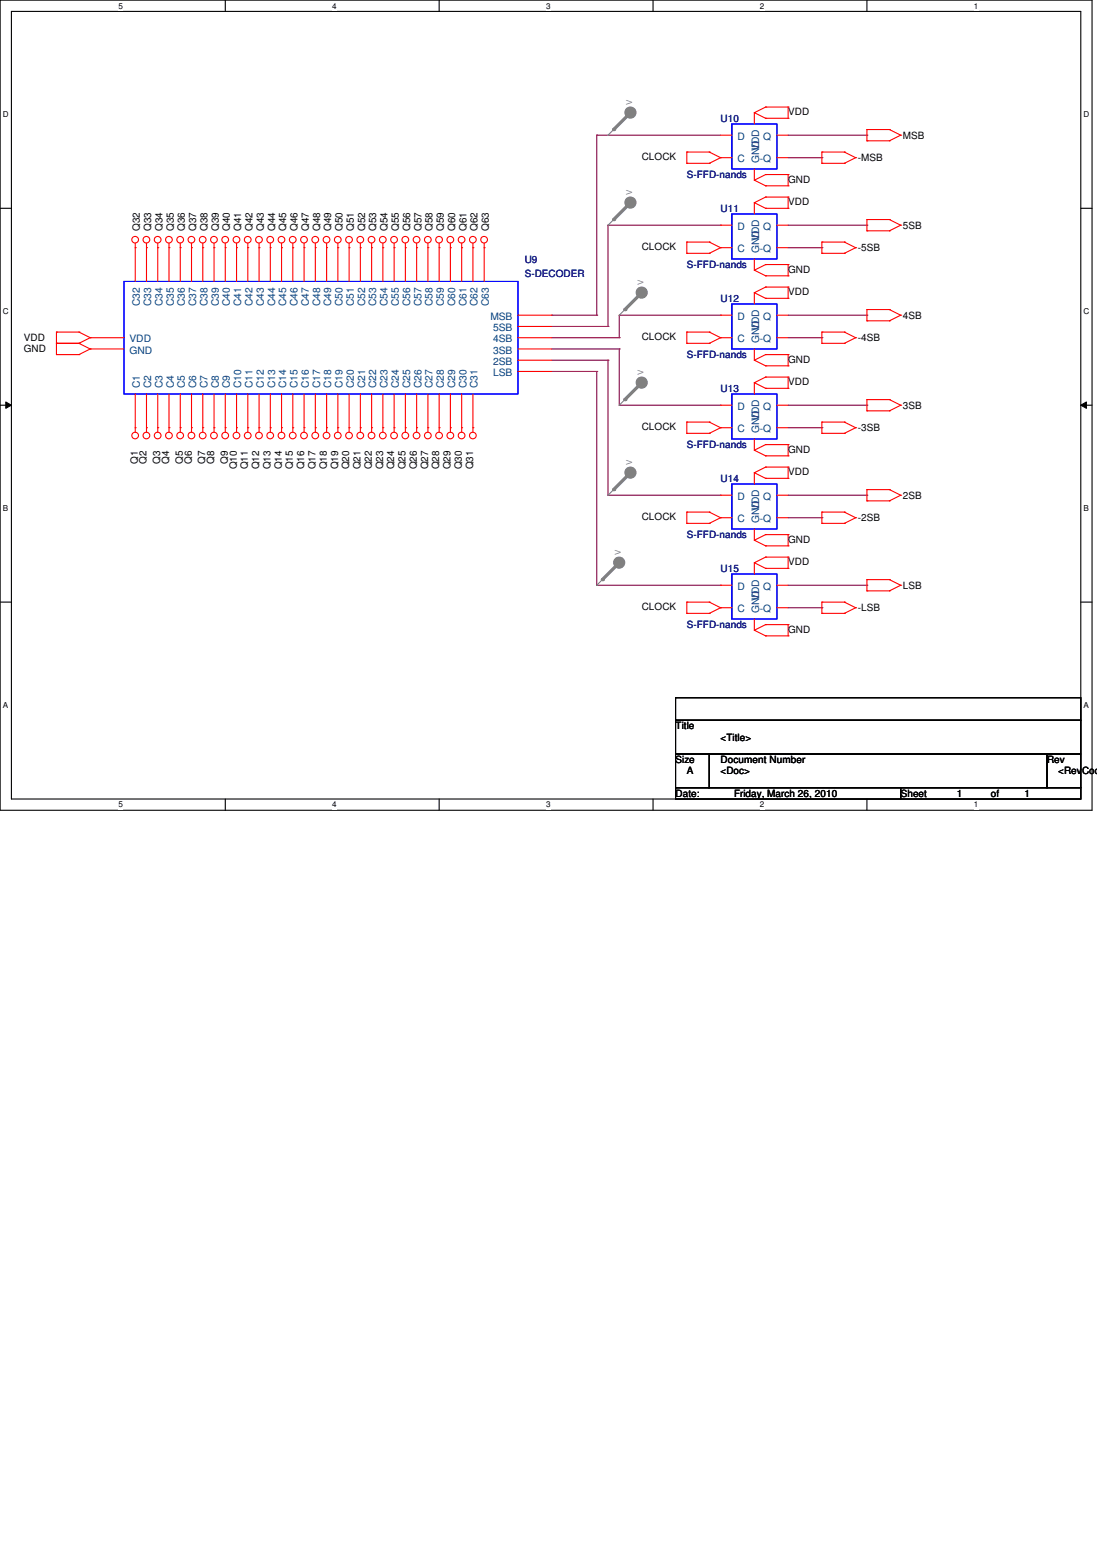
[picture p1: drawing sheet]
<svg xmlns="http://www.w3.org/2000/svg" width="297mm" height="420mm" viewBox="0 0 297 420" stroke-linecap="round" stroke-linejoin="round" font-family="sans-serif">
<path d="M0 0h295.7v219.5h-295.7zM3.1 3.1h289.6v213.4h-289.6z" fill="none" stroke="#000" stroke-width=".3"/>
<g fill="#fff">
<path d="M32 .3h1.2v2.5h-1.2z"/>
<path d="M32 216.7h1.2v2.5h-1.2z"/>
</g>
<path d="M61 0v3.1M61 216.5v3" fill="none" stroke="#000" stroke-width=".3"/>
<g fill="#fff">
<path d="M90 .3h1.1v2.5h-1.1z"/>
<path d="M90 216.7h1.1v2.5h-1.1z"/>
</g>
<path d="M118.9 0v3.1M118.9 216.5v3" fill="none" stroke="#000" stroke-width=".3"/>
<g fill="#fff">
<path d="M147.9 .3h1.2v2.5h-1.2z"/>
<path d="M147.9 216.7h1.2v2.5h-1.2z"/>
</g>
<path d="M176.8 0v3.1M176.8 216.5v3" fill="none" stroke="#000" stroke-width=".3"/>
<g fill="#fff">
<path d="M205.8 .3h1.2v2.5h-1.2z"/>
<path d="M205.8 216.7h1.2v2.5h-1.2z"/>
</g>
<path d="M234.7 0v3.1M234.7 216.5v3" fill="none" stroke="#000" stroke-width=".3"/>
<g fill="#fff">
<path d="M263.7 .3h1.2v2.5h-1.2z"/>
<path d="M263.7 216.7h1.2v2.5h-1.2z"/>
<path d="M.8 29.8h1.6v2.4h-1.6z"/>
<path d="M293.4 29.8h1.6v2.4h-1.6z"/>
<path d="M.8 83.1h1.6v2.5h-1.6z"/>
<path d="M293.4 83.1h1.6v2.5h-1.6z"/>
</g>
<path d="M0 56.4h3.1M292.7 56.4h3" fill="none" stroke="#000" stroke-width=".3"/>
<g fill="#fff">
<path d="M.8 136.4h1.4v2.5h-1.4z"/>
<path d="M293.4 136.4h1.5v2.5h-1.5z"/>
</g>
<path d="M0 109.8h3.1M292.7 109.8h3" fill="none" stroke="#000" stroke-width=".3"/>
<path d="M1.6 108.9l1.5 .9-1.5 .8zM292.7 109.8l1.5-.9v1.7z" fill="#000"/>
<path d="M1.6 108.9l1.5 .9-1.5 .8zM292.7 109.8l1.5-.9v1.7z" fill="none" stroke="#000" stroke-width=".27"/>
<g fill="#fff">
<path d="M.8 189.8h1.5v2.4h-1.5z"/>
<path d="M293.4 189.8h1.5v2.4h-1.5z"/>
</g>
<path d="M0 163.1h3.1M292.7 163.1h3M182.9 189h109.8v6.1h-109.8zM182.9 195.1h109.8v9.2h-109.8zM182.9 204.3h9.2v9.1h-9.2zM182.9 213.4h61v3.1h-61zM192.1 204.3h91.4v9.1h-91.4zM243.9 213.4h48.8v3.1h-48.8zM283.5 204.3h9.2v9.1h-9.2z" fill="none" stroke="#000" stroke-width=".3"/>
<g fill="none" stroke="#800040" stroke-width=".3">
<path d="M161.6 36.6h.1M161.6 36.6h33.5M161.6 36.6v48.8M213.4 36.6h21.3M234.7 36.6h.1M213.4 42.7h9.1M222.5 42.7h.1M164.6 61h.1M164.6 61h30.5M164.6 61v27.4M195.1 61h.1M213.4 61h21.3"/>
<path d="M213.4 67.1h9.1M222.5 67.1h.1M234.7 61h.1M149.4 85.4h.1M149.4 85.4h12.2M149.4 91.5h18.3M149.4 88.4h15.2M149.4 97.6h15.2M149.4 94.5h18.3M161.6 85.4h.1M164.6 88.4h.1M164.6 97.6h.1"/>
<path d="M164.6 97.6v36.6M167.7 91.5h.1M167.7 85.4h.1M167.7 94.5h.1M167.7 85.4h27.4M167.7 85.4v6.1M167.7 94.5v15.3M195.1 85.4h.1M213.4 85.4h21.3M213.4 91.5h9.1M222.5 91.5h.1M234.7 85.4h.1"/>
<path d="M149.4 100.6h12.2M161.6 100.6h.1M161.6 100.6v57.9M167.7 109.8h.1M167.7 109.8h27.4M195.1 109.8h.1M213.4 109.8h21.3M213.4 115.9h9.1M222.5 115.9h.1M234.7 109.8h.1M164.6 134.2h.1M164.6 134.2h30.5"/>
<path d="M195.1 134.2h.1M213.4 134.2h21.3M234.7 134.2h.1M161.6 158.5h.1M161.6 158.5h33.5M195.1 158.5h.1M213.4 158.5h21.3M213.4 140.3h9.1M222.5 140.3h.1M234.7 158.5h.1M213.4 164.6h9.1M222.5 164.6h.1"/>
</g>
<g fill="none" stroke="#f00" stroke-width=".3">
<path d="M204.3 30.5h.1M204.3 30.5l3 1.5M207.3 32h.1M207.3 29h.1M207.3 32h6.1M207.3 29l-3 1.5M207.3 29h6.1M213.4 29h.1M213.4 32h.1M213.4 29v3M234.7 38.1h.1M234.7 35.1h.1"/>
<path d="M234.7 35.1h6.1M234.7 38.1h6.1M234.7 35.1v3M240.8 35.1h.1M240.8 38.1h.1M240.8 35.1l3.1 1.5M243.9 36.6h.1M243.9 36.6l-3.1 1.5M186 44.2h.1M186 41.2h.1M186 41.2h6.1M186 44.2h6.1"/>
<path d="M186 41.2v3M192.1 41.2h.1M192.1 44.2h.1M192.1 41.2l3 1.5M195.1 42.7h.1M195.1 42.7l-3 1.5M204.3 48.8h.1M204.3 54.9h.1M204.3 48.8l3 1.5M204.3 54.9l3 1.5M207.3 50.3h.1M207.3 47.3h.1"/>
<path d="M207.3 56.4h.1M207.3 53.4h.1M207.3 50.3h6.1M207.3 47.3l-3 1.5M207.3 47.3h6.1M207.3 56.4h6.1M207.3 53.4l-3 1.5M207.3 53.4h6.1M213.4 47.3h.1M213.4 50.3h.1M213.4 53.4h.1M213.4 56.4h.1"/>
<path d="M213.4 47.3v3M213.4 53.4v3M222.5 44.2h.1M222.5 41.2h.1M222.5 41.2v3M222.5 41.2h6.1M222.5 44.2h6.1M228.6 41.2h.1M228.6 44.2h.1M228.6 41.2l3.1 1.5M231.7 42.7h.1M231.7 42.7l-3.1 1.5"/>
<path d="M234.7 59.5h.1M234.7 59.5v3M234.7 59.5h6.1M240.8 59.5h.1M240.8 59.5l3.1 1.5M36.6 67.1h.1M36.6 65.9v1.2M39.7 67.1h.1M39.7 65.9v1.2M42.7 67.1h.1M42.7 65.9v1.2M45.8 67.1h.1"/>
<path d="M45.8 65.9v1.2M48.8 67.1h.1M48.8 65.9v1.2M51.9 67.1h.1M51.9 65.9v1.2M54.9 67.1h.1M54.9 65.9v1.2M58 67.1h.1M58 65.9v1.2M61 67.1h.1M61 65.9v1.2M64.1 67.1h.1"/>
<path d="M64.1 65.9v1.2M67.1 67.1h.1M67.1 65.9v1.2M70.1 67.1h.1M70.1 65.9v1.2M73.2 67.1h.1M73.2 65.9v1.2M76.2 67.1h.1M76.2 65.9v1.2M79.3 67.1h.1M79.3 65.9v1.2M82.3 67.1h.1"/>
<path d="M82.3 65.9v1.2M85.4 67.1h.1M85.4 65.9v1.2M88.4 67.1h.1M88.4 65.9v1.2M91.5 67.1h.1M91.5 65.9v1.2M94.5 67.1h.1M94.5 65.9v1.2M97.6 67.1h.1M97.6 65.9v1.2M100.6 67.1h.1"/>
<path d="M100.6 65.9v1.2M103.7 67.1h.1M103.7 65.9v1.2M106.7 67.1h.1M106.7 65.9v1.2M109.8 67.1h.1M109.8 65.9v1.2M112.8 67.1h.1M112.8 65.9v1.2M115.9 67.1h.1M115.9 65.9v1.2M118.9 67.1h.1"/>
<path d="M118.9 65.9v1.2M122 67.1h.1M122 65.9v1.2M125 67.1h.1M125 65.9v1.2M128.1 67.1h.1M128.1 65.9v1.2M131.1 67.1h.1M131.1 65.9v1.2M186 68.6h.1M186 65.6h.1M186 65.6h6.1"/>
<path d="M186 68.6h6.1M186 65.6v3M192.1 65.6h.1M192.1 68.6h.1M192.1 65.6l3 1.5M195.1 67.1h.1M195.1 67.1l-3 1.5M204.3 73.2h.1M204.3 79.3h.1M204.3 73.2l3 1.5M204.3 79.3l3 1.5M207.3 74.7h.1"/>
<path d="M207.3 71.7h.1M207.3 77.8h.1M207.3 74.7h6.1M207.3 71.7l-3 1.5M207.3 71.7h6.1M207.3 77.8l-3 1.5M207.3 77.8h6.1M213.4 71.7h.1M213.4 74.7h.1M213.4 77.8h.1M213.4 71.7v3M213.4 77.8v3"/>
<path d="M222.5 68.6h.1M222.5 65.6h.1M222.5 65.6v3M222.5 65.6h6.1M222.5 68.6h6.1M228.6 65.6h.1M228.6 68.6h.1M228.6 65.6l3.1 1.5M231.7 67.1h.1M231.7 67.1l-3.1 1.5M234.7 62.5h.1M234.7 62.5h6.1"/>
<path d="M240.8 62.5h.1M243.9 61h.1M243.9 61l-3.1 1.5M15.3 96.1h.1M15.3 93h.1M15.3 90h.1M15.3 93h6.1M15.3 96.1h6.1M15.3 90v6.1M15.3 90h6.1M21.4 93h.1M21.4 96.1h.1"/>
<path d="M21.4 90h.1M21.4 93l3 1.5M21.4 90l3 1.5M24.4 94.5h.1M24.4 91.5h.1M24.4 94.5l-3 1.6M24.4 91.5l-3 1.5M186 93h.1M186 90h.1M186 93h6.1M186 90h6.1M186 90v3"/>
<path d="M192.1 90h.1M192.1 93h.1M192.1 90l3 1.5M195.1 91.5h.1M195.1 91.5l-3 1.5M204.3 97.6h.1M204.3 97.6l3 1.5M207.3 99.1h.1M207.3 96.1h.1M207.3 80.8h.1M207.3 96.1h6.1M207.3 99.1h6.1"/>
<path d="M207.3 96.1l-3 1.5M207.3 80.8h6.1M213.4 96.1h.1M213.4 99.1h.1M213.4 80.8h.1M213.4 96.1v3M222.5 93h.1M222.5 90h.1M222.5 93h6.1M222.5 90h6.1M222.5 90v3M228.6 90h.1"/>
<path d="M228.6 93h.1M228.6 90l3.1 1.5M231.7 91.5h.1M231.7 91.5l-3.1 1.5M234.7 86.9h.1M234.7 83.9h.1M234.7 83.9v3M234.7 83.9h6.1M234.7 86.9h6.1M240.8 83.9h.1M240.8 86.9h.1M240.8 83.9l3.1 1.5"/>
<path d="M243.9 85.4h.1M243.9 85.4l-3.1 1.5M36.6 115.9h.1M36.6 115.9v1.2M39.7 115.9h.1M39.7 115.9v1.2M42.7 115.9h.1M42.7 115.9v1.2M45.8 115.9h.1M45.8 115.9v1.2M48.8 115.9h.1M48.8 115.9v1.2"/>
<path d="M51.9 115.9h.1M51.9 115.9v1.2M54.9 115.9h.1M54.9 115.9v1.2M58 115.9h.1M58 115.9v1.2M61 115.9h.1M61 115.9v1.2M64.1 115.9h.1M64.1 115.9v1.2M67.1 115.9h.1M67.1 115.9v1.2"/>
<path d="M70.1 115.9h.1M70.1 115.9v1.2M73.2 115.9h.1M73.2 115.9v1.2M76.2 115.9h.1M76.2 115.9v1.2M79.3 115.9h.1M79.3 115.9v1.2M82.3 115.9h.1M82.3 115.9v1.2M85.4 115.9h.1M85.4 115.9v1.2"/>
<path d="M88.4 115.9h.1M88.4 115.9v1.2M91.5 115.9h.1M91.5 115.9v1.2M94.5 115.9h.1M94.5 115.9v1.2M97.6 115.9h.1M97.6 115.9v1.2M100.6 115.9h.1M100.6 115.9v1.2M103.7 115.9h.1M103.7 115.9v1.2"/>
<path d="M106.7 115.9h.1M106.7 115.9v1.2M109.8 115.9h.1M109.8 115.9v1.2M112.8 115.9h.1M112.8 115.9v1.2M115.9 115.9h.1M115.9 115.9v1.2M118.9 115.9h.1M118.9 115.9v1.2M122 115.9h.1M122 115.9v1.2"/>
<path d="M125 115.9h.1M125 115.9v1.2M128.1 115.9h.1M128.1 115.9v1.2M186 117.4h.1M186 114.3h.1M186 114.3h6.1M186 117.4h6.1M186 114.3v3.1M192.1 114.3h.1M192.1 117.4h.1M192.1 114.3l3 1.6"/>
<path d="M195.1 115.9h.1M195.1 115.9l-3 1.5M204.3 103.7h.1M204.3 103.7l3 1.5M207.3 105.2h.1M207.3 102.2h.1M207.3 105.2h6.1M207.3 102.2l-3 1.5M207.3 102.2h6.1M213.4 102.2h.1M213.4 105.2h.1M213.4 102.2v3"/>
<path d="M222.5 117.4h.1M222.5 114.3h.1M222.5 114.3v3.1M222.5 114.3h6.1M222.5 117.4h6.1M228.6 114.3h.1M228.6 117.4h.1M228.6 114.3l3.1 1.6M231.7 115.9h.1M231.7 115.9l-3.1 1.5M234.7 111.3h.1M234.7 108.2h.1"/>
<path d="M234.7 108.2v3.1M234.7 108.2h6.1M234.7 111.3h6.1M240.8 108.2h.1M240.8 111.3h.1M240.8 108.2l3.1 1.6M243.9 109.8h.1M243.9 109.8l-3.1 1.5M186 138.7h.1M186 138.7h6.1M186 138.7v3.1M192.1 138.7h.1"/>
<path d="M192.1 138.7l3 1.6M204.3 122h.1M204.3 128.1h.1M204.3 122l3 1.5M204.3 128.1l3 1.5M207.3 123.5h.1M207.3 120.4h.1M207.3 129.6h.1M207.3 126.5h.1M207.3 123.5h6.1M207.3 120.4l-3 1.6M207.3 120.4h6.1"/>
<path d="M207.3 129.6h6.1M207.3 126.5l-3 1.6M207.3 126.5h6.1M213.4 120.4h.1M213.4 123.5h.1M213.4 126.5h.1M213.4 129.6h.1M213.4 120.4v3.1M213.4 126.5v3.1M222.5 138.7h.1M222.5 138.7v3.1M222.5 138.7h6.1"/>
<path d="M228.6 138.7h.1M228.6 138.7l3.1 1.6M234.7 135.7h.1M234.7 132.6h.1M234.7 132.6v3.1M234.7 132.6h6.1M234.7 135.7h6.1M240.8 132.6h.1M240.8 135.7h.1M240.8 132.6l3.1 1.6M243.9 134.2h.1M243.9 134.2l-3.1 1.5"/>
<path d="M186 141.8h.1M186 141.8h6.1M192.1 141.8h.1M195.1 140.3h.1M195.1 140.3l-3 1.5M204.3 146.3h.1M204.3 152.4h.1M204.3 146.3l3 1.6M204.3 152.4l3 1.6M207.3 147.9h.1M207.3 144.8h.1M207.3 154h.1"/>
<path d="M207.3 150.9h.1M207.3 147.9h6.1M207.3 144.8l-3 1.5M207.3 144.8h6.1M207.3 154h6.1M207.3 150.9l-3 1.5M207.3 150.9h6.1M213.4 144.8h.1M213.4 147.9h.1M213.4 150.9h.1M213.4 154h.1M213.4 144.8v3.1"/>
<path d="M213.4 150.9v3.1M222.5 141.8h.1M222.5 141.8h6.1M228.6 141.8h.1M231.7 140.3h.1M231.7 140.3l-3.1 1.5M234.7 157h.1M234.7 157v3.1M234.7 157h6.1M240.8 157h.1M240.8 157l3.1 1.5M243.9 158.5h.1"/>
<path d="M243.9 158.5l-3.1 1.6M186 166.2h.1M186 163.1h.1M186 163.1h6.1M186 166.2h6.1M186 163.1v3.1M192.1 163.1h.1M192.1 166.2h.1M192.1 163.1l3 1.5M195.1 164.6h.1M195.1 164.6l-3 1.6M204.3 170.7h.1"/>
<path d="M204.3 170.7l3 1.6M207.3 172.3h.1M207.3 169.2h.1M207.3 172.3h6.1M207.3 169.2l-3 1.5M207.3 169.2h6.1M213.4 169.2h.1M213.4 172.3h.1M213.4 169.2v3.1M222.5 166.2h.1M222.5 163.1h.1M222.5 163.1h6.1"/>
<path d="M222.5 166.2h6.1M222.5 163.1v3.1M228.6 163.1h.1M228.6 166.2h.1M228.6 163.1l3.1 1.5M231.7 164.6h.1M231.7 164.6l-3.1 1.6M234.7 160.1h.1M234.7 160.1h6.1M240.8 160.1h.1"/>
<circle cx="36.6" cy="64.9" r=".91"/>
<circle cx="39.6" cy="64.9" r=".91"/>
<circle cx="42.7" cy="64.9" r=".91"/>
<circle cx="45.7" cy="64.9" r=".91"/>
<circle cx="48.8" cy="64.9" r=".91"/>
<circle cx="51.8" cy="64.9" r=".91"/>
<circle cx="54.9" cy="64.9" r=".91"/>
<circle cx="57.9" cy="64.9" r=".91"/>
<circle cx="61" cy="64.9" r=".91"/>
<circle cx="64" cy="64.9" r=".91"/>
<circle cx="67.1" cy="64.9" r=".91"/>
<circle cx="70.1" cy="64.9" r=".91"/>
<circle cx="73.2" cy="64.9" r=".91"/>
<circle cx="76.2" cy="64.9" r=".91"/>
<circle cx="79.3" cy="64.9" r=".91"/>
<circle cx="82.3" cy="64.9" r=".91"/>
<circle cx="85.4" cy="64.9" r=".91"/>
<circle cx="88.4" cy="64.9" r=".91"/>
<circle cx="91.5" cy="64.9" r=".91"/>
<circle cx="94.5" cy="64.9" r=".91"/>
<circle cx="97.6" cy="64.9" r=".91"/>
<circle cx="100.6" cy="64.9" r=".91"/>
<circle cx="103.7" cy="64.9" r=".91"/>
<circle cx="106.7" cy="64.9" r=".91"/>
<circle cx="109.8" cy="64.9" r=".91"/>
<circle cx="112.8" cy="64.9" r=".91"/>
<circle cx="115.9" cy="64.9" r=".91"/>
<circle cx="118.9" cy="64.9" r=".91"/>
<circle cx="121.9" cy="64.9" r=".91"/>
<circle cx="125" cy="64.9" r=".91"/>
<circle cx="128" cy="64.9" r=".91"/>
<circle cx="131.1" cy="64.9" r=".91"/>
<circle cx="36.6" cy="118" r=".91"/>
<circle cx="39.6" cy="118" r=".91"/>
<circle cx="42.7" cy="118" r=".91"/>
<circle cx="45.7" cy="118" r=".91"/>
<circle cx="48.8" cy="118" r=".91"/>
<circle cx="51.8" cy="118" r=".91"/>
<circle cx="54.9" cy="118" r=".91"/>
<circle cx="57.9" cy="118" r=".91"/>
<circle cx="61" cy="118" r=".91"/>
<circle cx="64" cy="118" r=".91"/>
<circle cx="67.1" cy="118" r=".91"/>
<circle cx="70.1" cy="118" r=".91"/>
<circle cx="73.2" cy="118" r=".91"/>
<circle cx="76.2" cy="118" r=".91"/>
<circle cx="79.3" cy="118" r=".91"/>
<circle cx="82.3" cy="118" r=".91"/>
<circle cx="85.4" cy="118" r=".91"/>
<circle cx="88.4" cy="118" r=".91"/>
<circle cx="91.5" cy="118" r=".91"/>
<circle cx="94.5" cy="118" r=".91"/>
<circle cx="97.6" cy="118" r=".91"/>
<circle cx="100.6" cy="118" r=".91"/>
<circle cx="103.7" cy="118" r=".91"/>
<circle cx="106.7" cy="118" r=".91"/>
<circle cx="109.8" cy="118" r=".91"/>
<circle cx="112.8" cy="118" r=".91"/>
<circle cx="115.9" cy="118" r=".91"/>
<circle cx="118.9" cy="118" r=".91"/>
<circle cx="121.9" cy="118" r=".91"/>
<circle cx="125" cy="118" r=".91"/>
<circle cx="128" cy="118" r=".91"/>
</g>
<circle cx="170.7" cy="30.5" r="1.51" fill="#808080"/>
<g fill="none" stroke="#808080" stroke-width=".3">
<path d="M164.6 36.6h.1M170.7 30.5l-6.1 6.1"/>
<circle cx="170.7" cy="30.5" r="1.51"/>
</g>
<path d="M170.7 30.5l-4.5 4.6" fill="none" stroke="#808080" stroke-width=".89"/>
<circle cx="166.2" cy="35.1" r=".44" fill="#808080"/>
<circle cx="170.7" cy="54.9" r="1.51" fill="#808080"/>
<g fill="none" stroke="#808080" stroke-width=".3">
<path d="M170.7 54.9l-6.1 6.1M164.6 61h.1"/>
<circle cx="170.7" cy="54.9" r="1.51"/>
</g>
<path d="M170.7 54.9l-4.5 4.6" fill="none" stroke="#808080" stroke-width=".89"/>
<circle cx="166.2" cy="59.5" r=".44" fill="#808080"/>
<circle cx="173.7" cy="79.3" r="1.51" fill="#808080"/>
<g fill="none" stroke="#808080" stroke-width=".3">
<path d="M173.8 79.3l-6.1 6.1M167.7 85.4h.1"/>
<circle cx="173.7" cy="79.3" r="1.51"/>
</g>
<path d="M173.8 79.3l-4.6 4.6" fill="none" stroke="#808080" stroke-width=".89"/>
<circle cx="169.2" cy="83.9" r=".44" fill="#808080"/>
<circle cx="173.7" cy="103.7" r="1.51" fill="#808080"/>
<g fill="none" stroke="#808080" stroke-width=".3">
<path d="M167.7 109.8h.1M173.8 103.7l-6.1 6.1"/>
<circle cx="173.7" cy="103.7" r="1.51"/>
</g>
<path d="M173.8 103.7l-4.6 4.5" fill="none" stroke="#808080" stroke-width=".89"/>
<circle cx="169.2" cy="108.2" r=".44" fill="#808080"/>
<circle cx="170.7" cy="128" r="1.51" fill="#808080"/>
<g fill="none" stroke="#808080" stroke-width=".3">
<path d="M164.6 134.2h.1M170.7 128.1l-6.1 6.1"/>
<circle cx="170.7" cy="128" r="1.51"/>
</g>
<path d="M170.7 128.1l-4.5 4.5" fill="none" stroke="#808080" stroke-width=".89"/>
<circle cx="166.2" cy="132.6" r=".44" fill="#808080"/>
<circle cx="167.7" cy="152.4" r="1.51" fill="#808080"/>
<g fill="none" stroke="#808080" stroke-width=".3">
<path d="M161.6 158.5h.1M167.7 152.4l-6.1 6.1"/>
<circle cx="167.7" cy="152.4" r="1.51"/>
</g>
<path d="M167.7 152.4l-4.6 4.6" fill="none" stroke="#808080" stroke-width=".89"/>
<circle cx="163.1" cy="157" r=".44" fill="#808080"/>
<path d="M198.2 33.6h12.2v12.2h-12.2zM198.2 58h12.2v12.1h-12.2zM33.6 76.2h106.7v30.5h-106.7zM198.2 82.3h12.2v12.2h-12.2zM198.2 106.7h12.2v12.2h-12.2zM198.2 131.1h12.2v12.2h-12.2zM198.2 155.5h12.2v12.2h-12.2z" fill="none" stroke="#00f" stroke-width=".3"/>
<g fill="none" stroke="#f00" stroke-width=".3">
<path d="M195.1 36.6h3.1M204.3 30.5v3.1M210.4 36.6h3M195.1 42.7h3.1M204.3 45.8v3M204.3 54.9v3.1M210.4 42.7h3M36.6 67.1v9.1M39.7 67.1v9.1M42.7 67.1v9.1M45.8 67.1v9.1M48.8 67.1v9.1"/>
<path d="M51.9 67.1v9.1M54.9 67.1v9.1M58 67.1v9.1M61 67.1v9.1M64.1 67.1v9.1M67.1 67.1v9.1M70.1 67.1v9.1M73.2 67.1v9.1M76.2 67.1v9.1M79.3 67.1v9.1M82.3 67.1v9.1M85.4 67.1v9.1"/>
<path d="M88.4 67.1v9.1M91.5 67.1v9.1M94.5 67.1v9.1M97.6 67.1v9.1M100.6 67.1v9.1M103.7 67.1v9.1M106.7 67.1v9.1M109.8 67.1v9.1M112.8 67.1v9.1M115.9 67.1v9.1M118.9 67.1v9.1M122 67.1v9.1"/>
<path d="M125 67.1v9.1M128.1 67.1v9.1M131.1 67.1v9.1M195.1 67.1h3.1M195.1 61h3.1M204.3 70.1v3.1M204.3 79.3v3M210.4 67.1h3M210.4 61h3M24.4 91.5h9.2M24.4 94.5h9.2M140.3 91.5h9.1"/>
<path d="M140.3 85.4h9.1M140.3 94.5h9.1M140.3 97.6h9.1M140.3 88.4h9.1M195.1 91.5h3.1M195.1 85.4h3.1M204.3 94.5v3.1M210.4 91.5h3M210.4 85.4h3M36.6 106.7v9.2M39.7 106.7v9.2M42.7 106.7v9.2"/>
<path d="M45.8 106.7v9.2M48.8 106.7v9.2M51.9 106.7v9.2M54.9 106.7v9.2M58 106.7v9.2M61 106.7v9.2M64.1 106.7v9.2M67.1 106.7v9.2M70.1 106.7v9.2M73.2 106.7v9.2M76.2 106.7v9.2M79.3 106.7v9.2"/>
<path d="M82.3 106.7v9.2M85.4 106.7v9.2M88.4 106.7v9.2M91.5 106.7v9.2M94.5 106.7v9.2M97.6 106.7v9.2M100.6 106.7v9.2M103.7 106.7v9.2M106.7 106.7v9.2M109.8 106.7v9.2M112.8 106.7v9.2M115.9 106.7v9.2"/>
<path d="M118.9 106.7v9.2M122 106.7v9.2M125 106.7v9.2M128.1 106.7v9.2M140.3 100.6h9.1M195.1 115.9h3.1M195.1 109.8h3.1M204.3 103.7v3M204.3 118.9v3.1M210.4 115.9h3M210.4 109.8h3M195.1 134.2h3.1"/>
<path d="M204.3 128.1v3M210.4 134.2h3M195.1 158.5h3.1M195.1 140.3h3.1M204.3 143.3v3M204.3 152.4v3.1M210.4 158.5h3M210.4 140.3h3M195.1 164.6h3.1M204.3 167.7v3M210.4 164.6h3"/>
</g>
<g font-size="2.8" fill="#004080">
<text x="199.7" y="37.9">D</text>
<text x="205.5" y="40.9" transform="rotate(-90 205.5 40.9)">VDD</text>
<text x="206.7" y="37.9">Q</text>
<text x="199.7" y="44">C</text>
<text x="205.5" y="44.2" transform="rotate(-90 205.5 44.2)">GND</text>
<text x="205.7" y="44">-Q</text>
<text x="199.7" y="62.3">D</text>
<text x="205.5" y="65.3" transform="rotate(-90 205.5 65.3)">VDD</text>
<text x="206.7" y="62.3">Q</text>
<text x="199.7" y="68.4">C</text>
<text x="205.5" y="68.6" transform="rotate(-90 205.5 68.6)">GND</text>
<text x="205.7" y="68.4">-Q</text>
<text x="37.9" y="82.9" transform="rotate(-90 37.9 82.9)">C32</text>
<text x="40.9" y="82.9" transform="rotate(-90 40.9 82.9)">C33</text>
<text x="44" y="82.9" transform="rotate(-90 44 82.9)">C34</text>
<text x="47" y="82.9" transform="rotate(-90 47 82.9)">C35</text>
<text x="50.1" y="82.9" transform="rotate(-90 50.1 82.9)">C36</text>
<text x="53.1" y="82.9" transform="rotate(-90 53.1 82.9)">C37</text>
<text x="56.2" y="82.9" transform="rotate(-90 56.2 82.9)">C38</text>
<text x="59.2" y="82.9" transform="rotate(-90 59.2 82.9)">C39</text>
<text x="62.3" y="82.9" transform="rotate(-90 62.3 82.9)">C40</text>
<text x="65.3" y="82.9" transform="rotate(-90 65.3 82.9)">C41</text>
<text x="68.4" y="82.9" transform="rotate(-90 68.4 82.9)">C42</text>
<text x="71.4" y="82.9" transform="rotate(-90 71.4 82.9)">C43</text>
<text x="74.5" y="82.9" transform="rotate(-90 74.5 82.9)">C44</text>
<text x="77.5" y="82.9" transform="rotate(-90 77.5 82.9)">C45</text>
<text x="80.6" y="82.9" transform="rotate(-90 80.6 82.9)">C46</text>
<text x="83.6" y="82.9" transform="rotate(-90 83.6 82.9)">C47</text>
<text x="86.7" y="82.9" transform="rotate(-90 86.7 82.9)">C48</text>
<text x="89.7" y="82.9" transform="rotate(-90 89.7 82.9)">C49</text>
<text x="92.8" y="82.9" transform="rotate(-90 92.8 82.9)">C50</text>
<text x="95.8" y="82.9" transform="rotate(-90 95.8 82.9)">C51</text>
<text x="98.8" y="82.9" transform="rotate(-90 98.8 82.9)">C52</text>
<text x="101.9" y="82.9" transform="rotate(-90 101.9 82.9)">C53</text>
<text x="104.9" y="82.9" transform="rotate(-90 104.9 82.9)">C54</text>
<text x="108" y="82.9" transform="rotate(-90 108 82.9)">C55</text>
<text x="111" y="82.9" transform="rotate(-90 111 82.9)">C56</text>
<text x="114.1" y="82.9" transform="rotate(-90 114.1 82.9)">C57</text>
<text x="117.1" y="82.9" transform="rotate(-90 117.1 82.9)">C58</text>
<text x="120.2" y="82.9" transform="rotate(-90 120.2 82.9)">C59</text>
<text x="123.2" y="82.9" transform="rotate(-90 123.2 82.9)">C60</text>
<text x="126.3" y="82.9" transform="rotate(-90 126.3 82.9)">C61</text>
<text x="129.3" y="82.9" transform="rotate(-90 129.3 82.9)">C62</text>
<text x="132.4" y="82.9" transform="rotate(-90 132.4 82.9)">C63</text>
<text x="132.8" y="86.7">MSB</text>
<text x="133.6" y="89.7">5SB</text>
<text x="199.7" y="86.7">D</text>
<text x="205.5" y="89.7" transform="rotate(-90 205.5 89.7)">VDD</text>
<text x="206.7" y="86.7">Q</text>
<text x="35.1" y="95.8">GND</text>
<text x="35.1" y="92.8">VDD</text>
<text x="133.6" y="95.8">3SB</text>
<text x="133.6" y="92.8">4SB</text>
<text x="199.7" y="92.8">C</text>
<text x="205.5" y="93" transform="rotate(-90 205.5 93)">GND</text>
<text x="205.7" y="92.8">-Q</text>
<text x="133.6" y="98.8">2SB</text>
<text x="133.6" y="101.9">LSB</text>
<text x="37.9" y="105.2" transform="rotate(-90 37.9 105.2)">C1</text>
<text x="40.9" y="105.2" transform="rotate(-90 40.9 105.2)">C2</text>
<text x="44" y="105.2" transform="rotate(-90 44 105.2)">C3</text>
<text x="47" y="105.2" transform="rotate(-90 47 105.2)">C4</text>
<text x="50.1" y="105.2" transform="rotate(-90 50.1 105.2)">C5</text>
<text x="53.1" y="105.2" transform="rotate(-90 53.1 105.2)">C6</text>
<text x="56.2" y="105.2" transform="rotate(-90 56.2 105.2)">C7</text>
<text x="59.2" y="105.2" transform="rotate(-90 59.2 105.2)">C8</text>
<text x="62.3" y="105.2" transform="rotate(-90 62.3 105.2)">C9</text>
<text x="65.3" y="105.2" transform="rotate(-90 65.3 105.2)">C10</text>
<text x="68.4" y="105.2" transform="rotate(-90 68.4 105.2)">C11</text>
<text x="71.4" y="105.2" transform="rotate(-90 71.4 105.2)">C12</text>
<text x="74.5" y="105.2" transform="rotate(-90 74.5 105.2)">C13</text>
<text x="77.5" y="105.2" transform="rotate(-90 77.5 105.2)">C14</text>
<text x="80.6" y="105.2" transform="rotate(-90 80.6 105.2)">C15</text>
<text x="83.6" y="105.2" transform="rotate(-90 83.6 105.2)">C16</text>
<text x="86.7" y="105.2" transform="rotate(-90 86.7 105.2)">C17</text>
<text x="89.7" y="105.2" transform="rotate(-90 89.7 105.2)">C18</text>
<text x="92.8" y="105.2" transform="rotate(-90 92.8 105.2)">C19</text>
<text x="95.8" y="105.2" transform="rotate(-90 95.8 105.2)">C20</text>
<text x="98.8" y="105.2" transform="rotate(-90 98.8 105.2)">C21</text>
<text x="101.9" y="105.2" transform="rotate(-90 101.9 105.2)">C22</text>
<text x="104.9" y="105.2" transform="rotate(-90 104.9 105.2)">C23</text>
<text x="108" y="105.2" transform="rotate(-90 108 105.2)">C24</text>
<text x="111" y="105.2" transform="rotate(-90 111 105.2)">C25</text>
<text x="114.1" y="105.2" transform="rotate(-90 114.1 105.2)">C26</text>
<text x="117.1" y="105.2" transform="rotate(-90 117.1 105.2)">C27</text>
<text x="120.2" y="105.2" transform="rotate(-90 120.2 105.2)">C28</text>
<text x="123.2" y="105.2" transform="rotate(-90 123.2 105.2)">C29</text>
<text x="126.3" y="105.2" transform="rotate(-90 126.3 105.2)">C30</text>
<text x="129.3" y="105.2" transform="rotate(-90 129.3 105.2)">C31</text>
<text x="199.7" y="111">D</text>
<text x="206.7" y="111">Q</text>
<text x="199.7" y="117.1">C</text>
<text x="205.5" y="117.4" transform="rotate(-90 205.5 117.4)">GND</text>
<text x="205.5" y="114.1" transform="rotate(-90 205.5 114.1)">VDD</text>
<text x="205.7" y="117.1">-Q</text>
<text x="199.7" y="135.4">D</text>
<text x="206.7" y="135.4">Q</text>
<text x="199.7" y="141.5">C</text>
<text x="205.5" y="141.8" transform="rotate(-90 205.5 141.8)">GND</text>
<text x="205.5" y="138.5" transform="rotate(-90 205.5 138.5)">VDD</text>
<text x="205.7" y="141.5">-Q</text>
<text x="199.7" y="159.8">D</text>
<text x="206.7" y="159.8">Q</text>
<text x="199.7" y="165.9">C</text>
<text x="205.5" y="166.2" transform="rotate(-90 205.5 166.2)">GND</text>
<text x="205.5" y="162.9" transform="rotate(-90 205.5 162.9)">VDD</text>
<text x="205.7" y="165.9">-Q</text>
</g>
<g font-size="2.7" fill="#000080">
<text x="195.1" y="33">U10</text>
<text x="186" y="48.2">S-FFD-nands</text>
<text x="195.1" y="57.4">U11</text>
<text x="142.1" y="71.4">U9</text>
<text x="142.1" y="75.1">S-DECODER</text>
<text x="186" y="72.6">S-FFD-nands</text>
<text x="195.1" y="81.7">U12</text>
<text x="186" y="97">S-FFD-nands</text>
<text x="195.1" y="106.1">U13</text>
<text x="186" y="121.4">S-FFD-nands</text>
<text x="195.1" y="130.5">U14</text>
<text x="186" y="145.8">S-FFD-nands</text>
<text x="195.1" y="154.9">U15</text>
<text x="186" y="170.1">S-FFD-nands</text>
</g>
<g font-size="2.7">
<text x="213.4" y="31.2">VDD</text>
<text x="244.5" y="37.5">MSB</text>
<text x="173.8" y="43.3">CLOCK</text>
<text x="232.3" y="43.6">-MSB</text>
<text x="213.4" y="49.4">GND</text>
<text x="213.4" y="55.5">VDD</text>
<text x="37.9" y="62.5" transform="rotate(-90 37.9 62.5)">Q32</text>
<text x="40.9" y="62.5" transform="rotate(-90 40.9 62.5)">Q33</text>
<text x="44" y="62.5" transform="rotate(-90 44 62.5)">Q34</text>
<text x="47" y="62.5" transform="rotate(-90 47 62.5)">Q35</text>
<text x="50.1" y="62.5" transform="rotate(-90 50.1 62.5)">Q36</text>
<text x="53.1" y="62.5" transform="rotate(-90 53.1 62.5)">Q37</text>
<text x="56.2" y="62.5" transform="rotate(-90 56.2 62.5)">Q38</text>
<text x="59.2" y="62.5" transform="rotate(-90 59.2 62.5)">Q39</text>
<text x="62.3" y="62.5" transform="rotate(-90 62.3 62.5)">Q40</text>
<text x="65.3" y="62.5" transform="rotate(-90 65.3 62.5)">Q41</text>
<text x="68.4" y="62.5" transform="rotate(-90 68.4 62.5)">Q42</text>
<text x="71.4" y="62.5" transform="rotate(-90 71.4 62.5)">Q43</text>
<text x="74.5" y="62.5" transform="rotate(-90 74.5 62.5)">Q44</text>
<text x="77.5" y="62.5" transform="rotate(-90 77.5 62.5)">Q45</text>
<text x="80.6" y="62.5" transform="rotate(-90 80.6 62.5)">Q46</text>
<text x="83.6" y="62.5" transform="rotate(-90 83.6 62.5)">Q47</text>
<text x="86.7" y="62.5" transform="rotate(-90 86.7 62.5)">Q48</text>
<text x="89.7" y="62.5" transform="rotate(-90 89.7 62.5)">Q49</text>
<text x="92.8" y="62.5" transform="rotate(-90 92.8 62.5)">Q50</text>
<text x="95.8" y="62.5" transform="rotate(-90 95.8 62.5)">Q51</text>
<text x="98.8" y="62.5" transform="rotate(-90 98.8 62.5)">Q52</text>
<text x="101.9" y="62.5" transform="rotate(-90 101.9 62.5)">Q53</text>
<text x="104.9" y="62.5" transform="rotate(-90 104.9 62.5)">Q54</text>
<text x="108" y="62.5" transform="rotate(-90 108 62.5)">Q55</text>
<text x="111" y="62.5" transform="rotate(-90 111 62.5)">Q56</text>
<text x="114.1" y="62.5" transform="rotate(-90 114.1 62.5)">Q57</text>
<text x="117.1" y="62.5" transform="rotate(-90 117.1 62.5)">Q58</text>
<text x="120.2" y="62.5" transform="rotate(-90 120.2 62.5)">Q59</text>
<text x="123.2" y="62.5" transform="rotate(-90 123.2 62.5)">Q60</text>
<text x="126.3" y="62.5" transform="rotate(-90 126.3 62.5)">Q61</text>
<text x="129.3" y="62.5" transform="rotate(-90 129.3 62.5)">Q62</text>
<text x="132.4" y="62.5" transform="rotate(-90 132.4 62.5)">Q63</text>
<text x="244.5" y="61.9">5SB</text>
<text x="173.8" y="67.7">CLOCK</text>
<text x="232.3" y="68">-5SB</text>
<text x="213.4" y="73.8">GND</text>
<text x="213.4" y="79.9">VDD</text>
<text x="244.5" y="86.3">4SB</text>
<text x="6.4" y="95.5">GND</text>
<text x="6.4" y="92.4">VDD</text>
<text x="173.8" y="92.1">CLOCK</text>
<text x="232.3" y="92.4">-4SB</text>
<text x="213.4" y="98.2">GND</text>
<text x="213.4" y="104.3">VDD</text>
<text x="244.5" y="110.7">3SB</text>
<text x="173.8" y="116.5">CLOCK</text>
<text x="232.3" y="116.8">-3SB</text>
<text x="37.3" y="125.6" transform="rotate(-90 37.3 125.6)">Q1</text>
<text x="39.7" y="125.6" transform="rotate(-90 39.7 125.6)">Q2</text>
<text x="43.4" y="125.6" transform="rotate(-90 43.4 125.6)">Q3</text>
<text x="45.8" y="125.6" transform="rotate(-90 45.8 125.6)">Q4</text>
<text x="49.5" y="125.6" transform="rotate(-90 49.5 125.6)">Q5</text>
<text x="51.9" y="125.6" transform="rotate(-90 51.9 125.6)">Q6</text>
<text x="55.6" y="125.6" transform="rotate(-90 55.6 125.6)">Q7</text>
<text x="58" y="125.6" transform="rotate(-90 58 125.6)">Q8</text>
<text x="61.7" y="125.6" transform="rotate(-90 61.7 125.6)">Q9</text>
<text x="213.4" y="122.6">GND</text>
<text x="64.1" y="127.1" transform="rotate(-90 64.1 127.1)">Q10</text>
<text x="67.1" y="127.1" transform="rotate(-90 67.1 127.1)">Q11</text>
<text x="70.2" y="127.1" transform="rotate(-90 70.2 127.1)">Q12</text>
<text x="73.2" y="127.1" transform="rotate(-90 73.2 127.1)">Q13</text>
<text x="76.3" y="127.1" transform="rotate(-90 76.3 127.1)">Q14</text>
<text x="79.3" y="127.1" transform="rotate(-90 79.3 127.1)">Q15</text>
<text x="82.4" y="127.1" transform="rotate(-90 82.4 127.1)">Q16</text>
<text x="85.4" y="127.1" transform="rotate(-90 85.4 127.1)">Q17</text>
<text x="88.5" y="127.1" transform="rotate(-90 88.5 127.1)">Q18</text>
<text x="91.5" y="127.1" transform="rotate(-90 91.5 127.1)">Q19</text>
<text x="94.6" y="127.1" transform="rotate(-90 94.6 127.1)">Q20</text>
<text x="97.6" y="127.1" transform="rotate(-90 97.6 127.1)">Q21</text>
<text x="100.7" y="127.1" transform="rotate(-90 100.7 127.1)">Q22</text>
<text x="103.7" y="127.1" transform="rotate(-90 103.7 127.1)">Q23</text>
<text x="106.8" y="127.1" transform="rotate(-90 106.8 127.1)">Q24</text>
<text x="109.8" y="127.1" transform="rotate(-90 109.8 127.1)">Q25</text>
<text x="112.9" y="127.1" transform="rotate(-90 112.9 127.1)">Q26</text>
<text x="115.9" y="127.1" transform="rotate(-90 115.9 127.1)">Q27</text>
<text x="119" y="127.1" transform="rotate(-90 119 127.1)">Q28</text>
<text x="122" y="127.1" transform="rotate(-90 122 127.1)">Q29</text>
<text x="125.1" y="127.1" transform="rotate(-90 125.1 127.1)">Q30</text>
<text x="128.1" y="127.1" transform="rotate(-90 128.1 127.1)">Q31</text>
<text x="213.4" y="128.7">VDD</text>
<text x="244.5" y="135.1">2SB</text>
<text x="173.8" y="140.9">CLOCK</text>
<text x="232.3" y="141.2">-2SB</text>
<text x="213.4" y="147">GND</text>
<text x="213.4" y="153.1">VDD</text>
<text x="244.5" y="159.5">LSB</text>
<text x="173.8" y="165.3">CLOCK</text>
<text x="232.3" y="165.6">-LSB</text>
<text x="213.4" y="171.4">GND</text>
<text x="182.9" y="197.6">Title</text>
<text x="195.1" y="200.6">&lt;Title&gt;</text>
<text x="182.9" y="206.7">Size</text>
<text x="186" y="209.8">A</text>
<text x="195.1" y="206.7">Document Number</text>
<text x="195.1" y="209.8">&lt;Doc&gt;</text>
<text x="283.5" y="206.7">Rev</text>
<text x="286.6" y="209.8">&lt;RevCode</text>
<text x="182.9" y="215.9">Date:</text>
<text x="198.8" y="215.9">Friday, March 26, 2010</text>
<text x="243.9" y="215.9">Sheet</text>
<text x="259.1" y="215.9">1</text>
<text x="268.3" y="215.9">of</text>
<text x="277.4" y="215.9">1</text>
</g>
<g font-size="2.2">
<text x="32" y="2.3">5</text>
<text x="90" y="2.3">4</text>
<text x="147.9" y="2.3">3</text>
<text x="205.8" y="2.3">2</text>
<text x="263.7" y="2.3">1</text>
<text x=".8" y="31.8">D</text>
<text x="293.4" y="31.8">D</text>
<text x=".8" y="85.1">C</text>
<text x="293.4" y="85.1">C</text>
<text x=".8" y="138.4">B</text>
<text x="293.4" y="138.4">B</text>
<text x=".8" y="191.8">A</text>
<text x="293.4" y="191.8">A</text>
<text x="32" y="218.7">5</text>
<text x="90" y="218.7">4</text>
<text x="147.9" y="218.7">3</text>
<text x="205.8" y="218.7">2</text>
<text x="263.7" y="218.7">1</text>
</g>
<g font-size="2.2" fill="#808080">
<text x="171.2" y="28.4" transform="rotate(-90 171.2 28.4)">V</text>
<text x="171.2" y="52.8" transform="rotate(-90 171.2 52.8)">V</text>
<text x="174.2" y="77.2" transform="rotate(-90 174.2 77.2)">V</text>
<text x="174.2" y="101.6" transform="rotate(-90 174.2 101.6)">V</text>
<text x="171.2" y="125.9" transform="rotate(-90 171.2 125.9)">V</text>
<text x="168.1" y="150.3" transform="rotate(-90 168.1 150.3)">V</text>
</g>
</svg>
